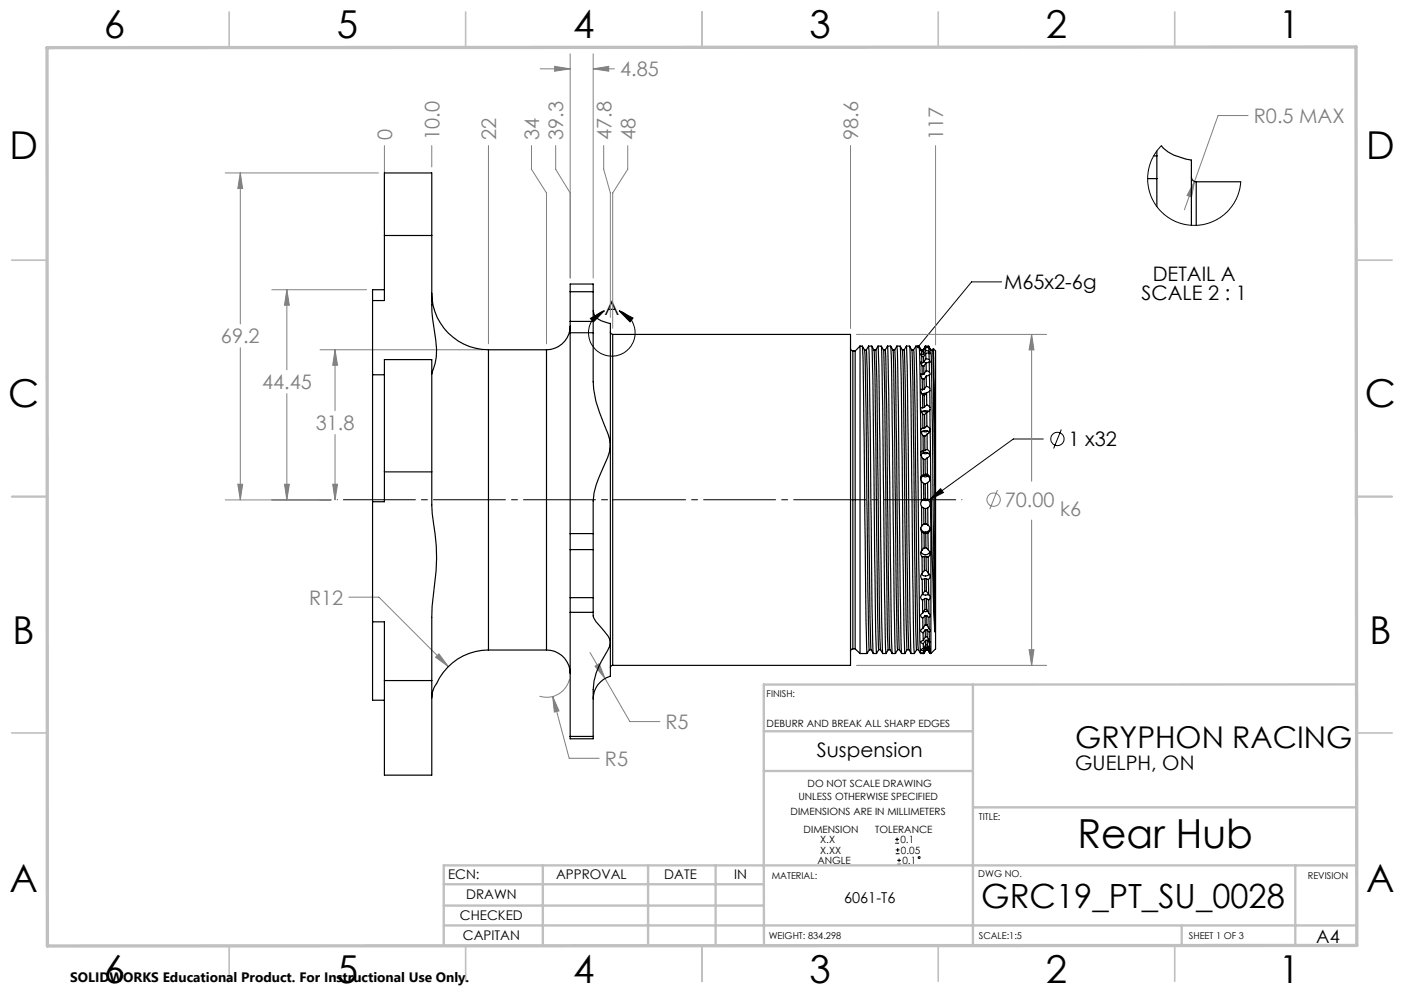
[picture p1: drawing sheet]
<svg xmlns="http://www.w3.org/2000/svg" width="297mm" height="210mm" viewBox="0 0 297 210" stroke-linecap="round" stroke-linejoin="round" font-family="sans-serif">
<g fill="none" stroke="#808080" stroke-width=".21">
<path d="M114.3 14.6h6.3M117.3 14l3.3 .6-3.3 .5zM120.6 11.4v47.4M125.5 14.6l3.3-.6v1.1zM125.5 11.4v47.4M125.5 14.6h4.5M47.7 36.6h32.3M50.8 36.6l.5 3.3h-1zM50.8 36.6v31.9M81.3 30.8v17.7M91.3 30.8v4.5M103.3 30.8v41.9"/>
<path d="M112.4 30.8v5l3.2 5v31.9M117.5 30.8v5l3.1 5M127.7 30.8v5l1.4 5v26.3M132.8 30.8v5l-3.2 5v28.7M179.9 30.8v38.7M197.9 30.8v42.1M252.7 38.4l-.6 3.3-1-.4zM252.7 38.4l-2.2 6M264 24.4h-6.3l-5 14M50.8 73.5v32.2M57.5 61.3h20M60.7 61.3l.5 3.2h-1z"/>
<path d="M60.7 61.3v16.9M67.7 74h34.4M70.9 74l.5 3.2h-1zM70.9 74v12.8M181.2 70.7h40.2M218.2 70.7l.5 3.3h-1zM218.2 70.7v31.1M60.7 83.2v22.5M70.9 91.9v13.8M47.7 105.7h22.3M50.3 102.4h1l-.5 3.3zM60.2 102.4h1l-.5 3.3z"/>
<path d="M70.4 102.4h1l-.5 3.3zM211 103.6l-1.6 4.1M218.2 110v30.7M73.8 126.3h6.4l14.6 14.7M92.1 139l.8-.7 1.9 2.7zM124.8 138l8.4 14.6h6.4M217.7 137.4h1l-.5 3.3zM116.9 147.3l1.4 3-1 .3zM116.9 147.3l3.5 13.1h6.4M120.5 143.7a5 5 0 0 1-6.4 3.5M125.9 140.9l.9-.5 1.2 3.1zM181.2 140.7h40.2"/>
<circle cx="210.2" cy="105.7" r="1.42"/>
</g>
<g fill="none" stroke="#000" stroke-width=".21">
<path d="M211.9 59.6h-6.4l-11.3 13.7M124.9 67.3l2.9-1.6-2.3 2.4zM127.8 65.7a4.9 4.9 0 0 0-2.4 7.6 4.9 4.9 0 0 0 8 0 4.9 4.9 0 0 0-2.4-7.6M131 65.7l2.9 1.6-.6 .8zM220.7 92.8h-6.4l-17.7 12.9M224.5 90.8l-1.6 4.1M196.6 105.7l2.4-2.3 .6 .8zM189.4 178.3h.8M189.4 177.5h.8M189.5 179.7h.8M189.8 177.1v.8M189.9 179.3v.9"/>
<path d="M189.5 180.5h.8M189.8 182.8h.8M189.8 182h.8M190.2 181.6v.7"/>
<circle cx="223.7" cy="92.8" r="1.42"/>
<circle cx="194.4" cy="181.3" r=".19"/>
</g>
<path d="M71.3 105.7h132.2" fill="none" stroke="#000" stroke-width=".21" stroke-dasharray="15.2 1.3 1.3 1.3" stroke-dashoffset="-1.3"/>
<g fill="none" stroke="#c0c0c0" stroke-width=".35">
<path d="M48.5 2.5v7.5M98.5 2.5v7.5M148.5 2.5v7.5M198.5 2.5v7.5M248.5 2.5v7.5M2.5 55h7.5M287 55h7.5M2.5 105h7.5M287 105h7.5M2.5 155h7.5M287 155h7.5M48.5 200v7.5"/>
<path d="M98.5 200v7.5M148.5 200v7.5M198.5 200v7.5M248.5 200v7.5"/>
</g>
<g fill="none" stroke="#c0c0c0" stroke-width=".5">
<path d="M161.6 154.6h44.2M205.8 144.8v55.2M287 144.7l-125.4 .1v55.2M161.6 163h44.2M205.8 170.7h81.2M93.9 195.7h193.1M93.9 191.5h67.7M93.9 187h67.7M114.8 183v17M137.1 183v17M151.4 183v17M250 195.8v4.2"/>
<path d="M274 183v16.9M287 183h-193.1v17"/>
</g>
<path d="M9.9 10.1l276.9-.2 .2 190-277 .2z" fill="none" stroke="#c0c0c0" stroke-width=".7"/>
<path d="M124.9 67.3l2.9-1.6-2.3 2.4zM131 65.7l2.9 1.6-.6 .8zM194 73.1l-.1 .3 .1 .2 .2-.3-.2 .3a.33 .33 0 0 0 .5-.1 .33 .33 0 0 0-.1-.5 .33 .33 0 0 0-.4 .1zM196.6 105.7l2.4-2.3 .6 .8z" fill="#000"/>
<path d="M117.3 14l3.3 .6-3.3 .5zM125.5 14.6l3.3-.6v1.1zM218.2 70.7l.5 3.3h-1zM217.7 137.4h1l-.5 3.3zM50.3 102.4h1l-.5 3.3zM50.8 36.6l.5 3.3h-1zM70.4 102.4h1l-.5 3.3zM70.9 74l.5 3.2h-1zM92.1 139l2.7 2-1.9-2.7zM116.9 147.3l.4 3.3 1-.3zM60.2 102.4h1l-.5 3.3zM60.7 61.3l.5 3.2h-1zM125.9 140.9l2.1 2.6-1.2-3.1zM252.7 38.4l-1.6 2.9 1 .4z" fill="#808080"/>
<g fill="none" stroke="#000" stroke-width=".25">
<path d="M242.8 37.8h1.9M244.1 33h.6M244.7 37.8v5.9M244.7 33v4.8M244.7 31.9v1.1M245.7 30.8a9.7 9.7 0 0 0 6.3 3.1v13.8M252 37.5a1.02 1.02 0 0 0 1 .9M253 38.4v9.3M253 38.4h9.5M81.3 49.8v13.8h-2.5M81.3 49.8v-13.2h10v13.2M81.3 49.8h10"/>
<path d="M91.3 49.8v7.5a65.5 65.5 0 0 0 .9 14.7 13.1 13.1 0 0 1-.9 7.1M78.8 63.6v15.7M78.8 79.3v26.8M78.8 79.3h2.5M81.3 61.3h-2.5v2.3M91.3 62a12 12 0 0 0 12 12M103.3 74v63.5M103.3 74h12.3M115.6 74v63.5M120.6 69a5 5 0 0 1-5 5M120.6 70.4v42.4M120.6 68v2.4"/>
<path d="M120.6 61.7v6.3M120.6 61.7v-1.6h4.9v1.6M120.6 70.4h4.9M120.6 68h4.9M120.6 61.7h4.9M125.5 70.4v7.7a22.6 22.6 0 0 0 2.2 11.4l.9 2.3 .5 2.4M125.5 65.7a2.47 2.47 0 0 0 1.7 2.2l1.9 .5v25.8M125.5 68v2.4M125.5 61.7v6.3M129.1 70.2l.2 .3 .3 .2M129.6 70.7h50.3v70h-50.3M129.6 70.7v70"/>
<path d="M179.9 73.7l.2 .4 .3 .1M180.4 74.2v63M180.4 74.2h.5M180.9 74.2v63M181.9 73.2v65M181.9 73.2h.5M181.9 73.2l-1 1M182.9 74h.4M183.3 74l.4-.8 .4 16.2 .4 39.2 .2 9.6M183.3 74l.1 4.2 .6 52.6 .3 6.6M183.7 73.2h.7M184.9 74h.4"/>
<path d="M185.3 74l.4-.8 .2 4.3 .6 54 .2 6.7M185.3 74l.2 6.6 .6 52.6 .2 4.2M185.7 73.2h.7M186.9 74h.4M187.3 74l.4-.8 .3 9.6 .6 51.1 .1 4.3M187.3 74l.3 12.4 .4 38.6 .2 12.4M187.7 73.2h.7M188.9 74h.4M189.3 74l.4-.8 .3 12.7 .6 49.8 .1 2.5h.7M189.3 74l.1 4.2 .6 52.6 .3 6.6M189.7 73.2h.7M190.9 74h.4"/>
<path d="M191.3 74l.4-.8 .2 4.3 .6 54 .2 6.7M191.3 74l.2 6.6 .6 52.6 .2 4.2M191.7 73.2h.7M192.9 74h.4M193.3 74l.4-.8 .3 6.7 .6 54 .1 4.3M193.3 74l.3 12.4 .4 38.6 .3 12.4M193.7 73.2h.7M194.9 74.1l-.5-.9 .4 17.6M194.9 74h.4M194.9 74.1l-.1-.2 .1 .4M194.9 74.3h.4M194.9 74.3l.1 .7"/>
<path d="M195 75l-.2-.2 .2 .6M195 75.4l.4 .1M195 75.4v1.4M195 76.8l-.2-.3 .3 .8M195.1 77.3l.3 .2M195.1 77.3v1.9M195.1 79.2l-.3-.1 .3 1M195.3 74.1h-.4M195.3 74.3v.7M195.3 75h-.3M195.4 75.5v1.2M195.4 76.7l-.4 .1"/>
<path d="M195.4 77.5v1.6M195.4 79.1l-.3 .1M195.8 73.2l-.5 .9M195.8 73.3l-.5 .8M195.8 73.3h.7M195.8 73.5l-.5 .8M195.8 73.5v.6M195.8 74.7l-.4 .8M195.8 74.1l-.5 .9M195.8 74.1l.7 .2M195.8 74.7l.1 1.2M195.9 75.9l-.5 .8"/>
<path d="M195.9 75.9l.7 .2M195.9 76.7l-.5 .8M195.9 76.7v1.7M195.9 79.5l-.4 .7M195.9 78.4l-.5 .7M195.9 78.4l.7 .3M195.9 79.5l.1 2.2M196.5 73.3l-.1-.1a2.42 2.42 0 0 1 .6 1.9l.7 58.5M196.5 73.3l.2 .6-.2-.4M196.5 73.5h-.7M196.5 73.2h-.8l.1 .1M196.5 73.5v.8"/>
<path d="M196.5 74.3l.2 .6-.2-.3M196.5 74.6l-.7 .1M196.5 74.6l.1 1.5M196.6 76.1l.1 .6-.1-.2M196.6 76.5l-.7 .2M196.6 76.5v2.2M196.6 79.3l.1 2.8M196.6 78.7l.1 .3-.1 .3M196.6 79.3l-.7 .2M196.9 74h.4M197.3 74l.2 6.6 .2 21.9M197.4 73.8l-.1 .2"/>
<path d="M197.4 73.8l.3 28.7M197.4 73.7l.5 .5v63l-1 1M81.3 99.8v-23.7h10v23.7M81.3 99.8v6.3h-2.5M81.3 99.8h10M91.3 99.8v1.7a60.7 60.7 0 0 0 .7 11.5 42.9 42.9 0 0 1-.3 12.7l-.4 4.9v13.3M129.1 94.2l-.2 1.3-.3 1.2a37.1 37.1 0 0 0-2.9 7.6l-.2 1.6v6.9M129.1 94.2v41.7M194.8 90.8v.3M194.8 91.1v4.5M194.8 91.1l.5 1M194.8 95.6v.7"/>
<path d="M194.8 96.3a1.02 1.02 0 0 1 .9-.6 1.02 1.02 0 0 1 1 .6M194.8 96.3l.1 4.4M194.8 96.3l.5 .8M195.1 80.1l.4 .1M195.1 80.1v2.3M195.1 82.4l-.3-.1v.3l.4 .9M195.2 83.5l.3 .2M195.2 83.5v2.7M195.2 86.2l-.4 .1v.5l.4 .8M195.2 83.3l.6 .1M195.2 87l.3 .1 .8-.1M195.2 91.2l.3 .1 .8-.1"/>
<path d="M195.2 95.8l.3 .1 .8-.1M195.2 87.6l.4 .1M195.2 87.6v3M195.2 90.6h-.1l-.3 .2M195.3 92.1l.3 .1M195.3 92.1v3.3M195.3 95.4l-.5 .2M195.3 97.1l.4 .1M195.3 97.1v3.3M195.5 80.2v2.1M195.5 82.3l-.4 .1M195.5 83.7v2.4"/>
<path d="M195.5 80.1h-.2M195.5 86.1l-.3 .1M195.6 87.7v2.8M195.6 90.5l-.4 .1M195.6 92.2l.1 3.1M195.7 95.3l-.4 .1M195.7 97.2v3.1M195.9 83.2l-.8 .2M196 81.7l-.5 .6M196 81.7l.7 .4M196 83.1l-.5 .6M196 83.1v2.5"/>
<path d="M196 87.2l-.4 .5M196 85.6l-.5 .5M196 85.6l.7 .6M196 87.2l.1 2.9M196.1 90.1a.87 .87 0 0 1 .6 .9 .87 .87 0 0 1-.6 .8M196.1 90.1l-.5 .4M196.1 91.8l-.5 .4M196.1 91.8v3.3M196.1 95.1a.95 .95 0 0 1 .6 .8 .95 .95 0 0 1-.6 .9M196.1 96.8l-.4 .4M196.1 95.1l-.4 .2M196.1 96.8l.1 3.5"/>
<path d="M196.4 87l-.2-.1a1.05 1.05 0 0 0-1.2 .3M196.6 91.5a1.03 1.03 0 0 0-1.7 0M196.7 82.6v3.6M196.7 82.1v.5M196.7 82.6l-.7 .5M196.7 86.6l.2 19.1M196.7 86.2v.4M196.7 86.6l-.7 .6M78.8 106.1v25.4M120.6 112.8v3.4M120.6 116.2v10.2M120.6 116.2h4.9"/>
<path d="M120.6 112.8h4.9M125.5 112.8v3.4M125.5 116.2v10.2M194.8 111.7a1 1 0 0 0 .9 .8 1 1 0 0 0 1-.8M194.8 116.7a1 1 0 0 0 1 .6 1 1 0 0 0 .9-.6M194.9 100.7l-.1 .3 .1 .7M194.9 101.7v4.3M194.9 101.7l.5 .5M194.9 106a.92 .92 0 0 0 0 1.1M194.9 107.1l.5 .4M194.9 107.1l.1 4.2M195 111.3a.94 .94 0 0 0 0 1.2"/>
<path d="M195 112.5l.5 .2M195 112.5v3.9M195 116.4a.9 .9 0 0 0 .1 1.3M195.1 117.7v3.6M195.2 100.7a.92 .92 0 0 0 1.1 0M195.2 105.7l.6 .2 .5-.2M195.3 100.4l-.4 .3M195.4 102.2l.3 .1M195.4 102.2v3.4M195.4 105.6l-.5 .4M195.4 107.5l.4 .1M195.4 107.5v3.3"/>
<path d="M195.4 110.8l-.4 .5M195.4 110.8h.6M195.5 112.7h.3M195.5 112.7v3.2M195.5 115.9l-.5 .5M195.5 117.7h-.4M195.5 117.7h.4M195.5 117.7v3M195.7 100.3l-.4 .1M195.7 102.3l.1 3.2M195.8 105.5l.5 .1M195.8 105.5l-.4 .1"/>
<path d="M195.8 107.6v3.2M195.8 110.8l.5 .2M195.8 110.8h-.4M195.8 112.7h.5M195.8 112.7l.1 3.1M195.9 115.8l.5 .5M195.9 115.8l-.4 .1M195.9 117.7l.5 .1M195.9 117.7v2.9M196.2 100.3a1.01 1.01 0 0 1 0 1.8M196.2 100.3h-.5M196.2 102.1l-.5 .2"/>
<path d="M196.2 102.1l.1 3.5M196.3 105.6a1.03 1.03 0 0 1 0 1.8M196.3 107.4l-.5 .2M196.3 107.4v3.6M196.3 111a.97 .97 0 0 1 0 1.7M196.3 112.7l.1 3.6M196.4 116.3a.93 .93 0 0 1 0 1.5M196.4 117.8v3.4M196.7 101.3a1 1 0 0 0-1-.8 1 1 0 0 0-.9 .9M196.9 105.7v32.5M196.9 105.7l.8 27.9M197.7 102.5v31.1"/>
<path d="M78.8 131.5h2.5v12.4M78.8 131.5v16.6h2.5M103.3 137.5a12.1 12.1 0 0 0-11.1 7.3 5.1 5.1 0 0 0-.9 2.8M103.3 137.5h12.3M115.6 137.5a5 5 0 0 1 5 4.9M120.6 126.4v3.1M120.6 129.5v26.2M120.6 126.4h4.9M120.6 129.5h4.9M125.5 126.4v3.1M125.5 129.5v.2a2.05 2.05 0 0 0 .5 1.7l2.6 3.1 .5 1.4M129.1 135.9v7.1a5.1 5.1 0 0 0-3.6 4.8"/>
<path d="M129.1 135.9l-.2 .8-.3 .8a15.5 15.5 0 0 0-3.1 10.7v7.5M180.4 137.2l-.3 .2-.2 .3M180.4 137.2h.5M180.9 137.2l1 1M181.9 138.2h1.5M183.9 137.4h.4l.4 .8M183.9 137.4l-.3-12.4-.6-48.6a4.3 4.3 0 0 0-.6-3.2l.2 4.3 .6 54 .2 6.7M183.9 137.4l-.5 .8M184.7 138.2h.7M185.9 137.4h.4l.4 .8M185.9 137.4l-.5 .8M185.9 137.4l-.2-6.6-.7-55.7a2.24 2.24 0 0 0-.6-1.9l.2 6.7 .6 54 .2 4.3"/>
<path d="M186.7 138.2h.7M187.9 137.4l-.5 .8M187.9 137.4l-.2-6.6-.7-55.7a2.24 2.24 0 0 0-.6-1.9l.3 12.7 .4 39.6 .3 12.7M187.9 137.4h.4M188.2 137.4l.5 .8M188.7 138.2h.7M189.9 137.4h.4l.4 .8M189.9 137.4l-.5 .8M189.9 137.4l-.3-12.4-.6-49.9a2.11 2.11 0 0 0-.6-1.9l.2 6.7 .6 48.7 .2 9.6M191.9 137.4h.4l.4 .8M191.9 137.4l-.5 .8M191.9 137.4l-.2-6.6-.7-55.7a2.24 2.24 0 0 0-.6-1.9l.2 6.7 .6 54 .2 4.3"/>
<path d="M192.7 138.2h.7M193.9 137.4h.4l.4 .8M193.9 137.4l-.5 .8M193.9 137.4l-.2-6.6-.7-55.7a2.24 2.24 0 0 0-.6-1.9l.3 9.6 .6 51.1 .1 4.3M194.7 138.2h.7M194.9 121.4l.1 .1a1.07 1.07 0 0 0 1.6-.1M195.1 121.3a.78 .78 0 0 0 0 1.2M195.1 122.5v3.2M195.1 125.7a.66 .66 0 0 0-.3 .6 .66 .66 0 0 0 .4 .6M195.2 126.9v2.7M195.2 125.7l.6 .2 .6-.2M195.2 129.6l-.1 .1a.53 .53 0 0 0-.3 .5 .53 .53 0 0 0 .4 .5"/>
<path d="M195.2 130.7v2.2M195.2 132.9l-.3 .2-.1 .3 .5 .4M195.3 133.8v1.7M195.3 135.5l-.5 .2 .1 .3 .4 .1M195.3 136.1v1.1M195.3 137.2l-.5 .2 .6 .2M195.4 137.6v.5M195.4 138.1h-.6l.6 .1M195.4 138.1v.1M195.5 120.7l-.4 .6M195.6 122.4l-.5 .1M195.6 122.4h.3"/>
<path d="M195.6 122.4v2.7M195.6 125.1l-.5 .6M195.6 125.1h.4M195.6 126.6l-.4 .3M195.6 126.6h.4M195.6 126.6l.1 2.3M195.7 128.9l-.5 .7M195.7 128.9h.3M195.7 130.2l-.5 .5M195.7 130.2v1.9M195.7 132.1l-.5 .8M195.7 132.1l.4 .1"/>
<path d="M195.7 133.2l-.4 .6M195.7 133.2l.1 1.4M195.8 134.6l-.5 .9M195.8 134.6l.3 .1M195.8 135.4l-.5 .7M195.8 136.4l-.5 .8M195.8 136.4h.4M195.8 135.4v1M195.8 136.8l-.4 .8M195.8 136.8l.1 .5M195.9 137.3l-.5 .8M195.9 137.3h.4"/>
<path d="M195.9 137.4h.4M195.9 137.4l-.5 .8M195.9 137.4h.1M195.9 120.6l.5 .6M195.9 120.6l-.4 .1M195.9 122.4l.5 .1M195.9 122.4l.1 2.7M196 125.1l.5 .7M196 126.6l.5 .3M196 126.6v2.3M196 128.9l.5 .8M196 130.2l.5 .4"/>
<path d="M196 130.2h-.3M196 130.2l.1 2M196.1 132.2l.5 .8M196.1 132.2h-.3M196.1 133.2l.5 .5M196.1 133.2h-.4M196.1 133.2v1.5M196.1 134.7l.5 .9M196.1 135.4l.5 .6M196.1 135.4h-.3M196.1 135.4l.1 1M196.2 136.4l.5 .9"/>
<path d="M196.2 136.8l.5 .7M196.2 136.8h-.4M196.2 136.8l.1 .5M196.3 137.4l.4 .8M196.3 129.2l-.9 .1M196.3 137.3l.4 .8M196.4 121.2a.78 .78 0 0 1 0 1.3M196.4 122.5l.1 3.3M196.5 137.7l.2 .4M196.5 126.9v2.8M196.5 125.8a.63 .63 0 0 1 0 1.1M196.5 129.7a.49 .49 0 0 1 0 .9"/>
<path d="M196.5 130.6l.1 2.4M196.6 133a.37 .37 0 0 1 0 .7M196.6 133.7v1.9M196.6 136l.1 1.3M196.6 135.6l.1 .2-.1 .2M196.7 137.5v.6M196.7 137.3v.2M196.7 138.1v.1M196.7 138.2h.1M196.7 138.2h.2M81.3 143.9v20h10v-20M81.3 143.9h10"/>
<path d="M120.6 155.7v.5h4.9v-.5M120.6 155.7h4.9M129.6 140.7l-.3 .1-.2 .4"/>
</g>
<path d="M245.7 30.8l-1.7 2.2-.9 2.1-.3 2 .1 2.3 .5 1.9 1.3 2.4 1.6 1.7 2.3 1.4 2.4 .7 2.4 .2 2.5-.6 2.2-1 1.7-1.5 1.3-1.6 .9-2.2 .5-2.4" fill="none" stroke="#000" stroke-width=".21"/>
<text font-size="8.5" x="227.9" y="179.3">Rear Hub</text>
<g font-size="8.1">
<text x="22" y="8">6</text>
<text x="71.2" y="8">5</text>
<text x="121.2" y="8">4</text>
<text x="171.3" y="8">3</text>
<text x="221.3" y="8">2</text>
<text x="270.5" y="8">1</text>
<text x="2" y="33.6">D</text>
<text x="289" y="33.6">D</text>
<text x="1.7" y="86.1">C</text>
<text x="288.7" y="86.1">C</text>
<text x="2.7" y="136.1">B</text>
<text x="289.7" y="136.1">B</text>
<text x="2" y="188.6">A</text>
<text x="289" y="188.6">A</text>
<text x="22" y="208">6</text>
<text x="71.2" y="208">5</text>
<text x="121.2" y="208">4</text>
<text x="171.3" y="208">3</text>
<text x="221.3" y="208">2</text>
<text x="270.5" y="208">1</text>
</g>
<text font-size="7.1" x="207.6" y="192.1">GRC19_PT_SU_0028</text>
<text font-size="6.3" x="227.4" y="158.2">GRYPHON RACING</text>
<g font-size="4.2" fill="#808080">
<text x="131.2" y="16.1">4.85</text>
<text x="82.9" y="29.6" transform="rotate(-90 82.9 29.6)">0</text>
<text x="92.9" y="29.6" transform="rotate(-90 92.9 29.6)">10.0</text>
<text x="104.9" y="29.6" transform="rotate(-90 104.9 29.6)">22</text>
<text x="114.1" y="29.6" transform="rotate(-90 114.1 29.6)">34</text>
<text x="119.2" y="29.6" transform="rotate(-90 119.2 29.6)">39.3</text>
<text x="129.3" y="29.6" transform="rotate(-90 129.3 29.6)">47.8</text>
<text x="134.4" y="29.6" transform="rotate(-90 134.4 29.6)">48</text>
<text x="181.5" y="29.6" transform="rotate(-90 181.5 29.6)">98.6</text>
<text x="199.5" y="29.6" transform="rotate(-90 199.5 29.6)">117</text>
<text x="265.2" y="26">R0.5 MAX</text>
<text x="46.7" y="72.6">69.2</text>
<text x="55.4" y="82.3">44.45</text>
<text x="66.8" y="90.9">31.8</text>
<text x="212.5" y="107.2">70.00</text>
<text x="224.3" y="109">k6</text>
<text x="65.4" y="127.9">R12</text>
<text x="140.8" y="154.2">R5</text>
<text x="128" y="161.9">R5</text>
</g>
<g font-size="4.2">
<text x="243.9" y="59.4">DETAIL A</text>
<text x="212.4" y="61.2">M65x2-6g</text>
<text x="241.5" y="63.5">SCALE 2 : 1</text>
<text x="127.9" y="66.7">A</text>
<text x="226" y="94.4">1 x32</text>
<text x="172.8" y="160.2">Suspension</text>
<text x="227.4" y="162.8">GUELPH, ON</text>
</g>
<text font-size="3.9" x="278.4" y="199.3">A4</text>
<text font-size="3.2" x="178.6" y="190.9">6061-T6</text>
<text font-size="2.9" x="14.9" y="207.6">SOLIDWORKS Educational Product. For Instructional Use Only.</text>
<g font-size="2.8">
<text x="94.8" y="185.9">ECN:</text>
<text x="117.6" y="185.9">APPROVAL</text>
<text x="140.5" y="185.9">DATE</text>
<text x="155.3" y="185.9">IN</text>
<text x="98.6" y="190.2">DRAWN</text>
<text x="97.3" y="194.5">CHECKED</text>
<text x="97.9" y="198.9">CAPITAN</text>
</g>
<g font-size="2.1">
<text x="162.2" y="153.7">DEBURR AND BREAK ALL SHARP EDGES</text>
<text x="170.8" y="166.4">DO NOT SCALE DRAWING</text>
<text x="167.2" y="172.4">DIMENSIONS ARE IN MILLIMETERS</text>
<text x="168.9" y="169.2">UNLESS OTHERWISE SPECIFIED</text>
<text x="170" y="176.1">DIMENSION</text>
<text x="173.5" y="178.3">X.X</text>
<text x="185.2" y="176.1">TOLERANCE</text>
<text x="190.5" y="178.3">0.1</text>
<text x="172.9" y="182.7">ANGLE</text>
<text x="173.5" y="180.5">X.XX</text>
<text x="190.6" y="180.5">0.05</text>
<text x="190.9" y="182.7">0.1</text>
</g>
<g font-size="2">
<text x="162.2" y="147.5">FINISH:</text>
<text x="207.1" y="173.3">TITLE:</text>
<text x="163.3" y="185.9">MATERIAL:</text>
<text x="207" y="185.5">DWG NO.</text>
<text x="276.7" y="185.9">REVISION</text>
<text x="162.6" y="198.5">WEIGHT: 834.298</text>
<text x="207.1" y="198.6">SCALE:1:5</text>
<text x="251.5" y="198.6">SHEET 1 OF 3</text>
</g>
</svg>
